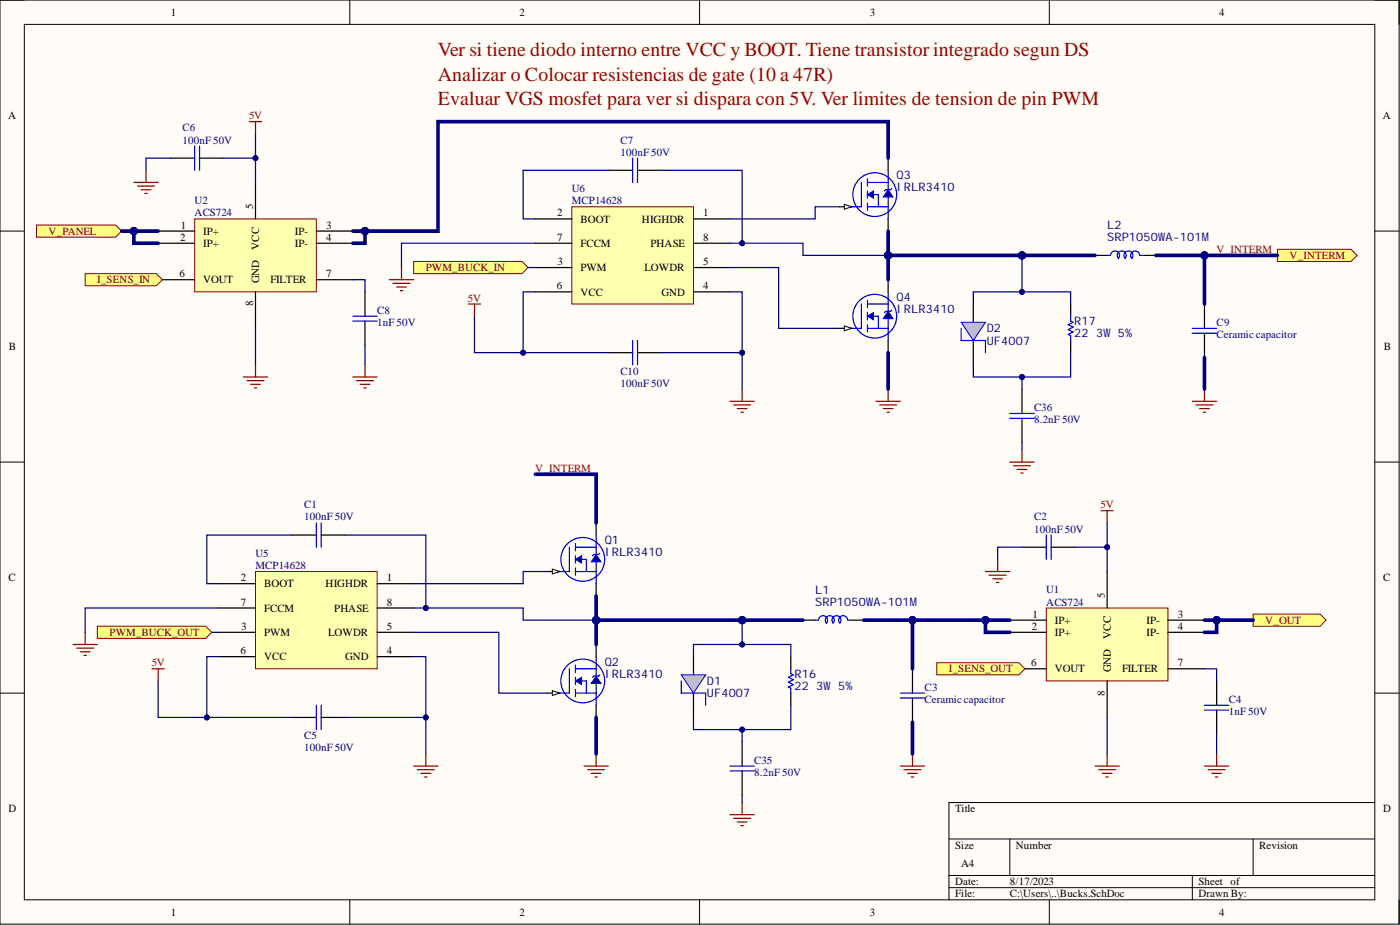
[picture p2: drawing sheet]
<svg xmlns="http://www.w3.org/2000/svg" width="292mm" height="193mm" viewBox="0 0 292 193" stroke-linecap="round" stroke-linejoin="round" font-family="sans-serif">
<path d="M0 0h291.9v192.8h-291.9z" fill-rule="evenodd" fill="#fffcf8"/>
<path d="M0 0h291.9v192.8h-291.9z" fill="none" stroke="#000" stroke-width=".21"/>
<path d="M5.1 5.1h281.7v182.6h-281.7z" fill-rule="evenodd" fill="#fffcf8"/>
<g fill="none" stroke="#000" stroke-width=".21">
<path d="M0 0h5.1M5.1 5.1h281.7v182.6h-281.7zM73 0v5.1M146 0v5.1M218.9 0v5.1M286.8 0h5.1v5.1M0 48.2h5.1M286.8 48.2h5.1M0 96.4h5.1M286.8 96.4h5.1M0 144.6h5.1M286.8 144.6h5.1"/>
<path d="M198 175h88.8M210.7 175v7.6M261.5 175v7.6M286.8 167.4h-88.8v20.3M73 187.7v5.1M146 187.7v5.1M198 182.6h88.8M198 185.2h88.8M218.9 187.7v5.1M248.8 182.6v5.1M291.9 187.7v5.1"/>
</g>
<path d="M53.3 119.2h25.4v20.3h-25.4z" fill-rule="evenodd" fill="#ffffb0"/>
<path d="M53.3 119.2h25.4v20.3h-25.4z" fill="none" stroke="#800000" stroke-width=".21"/>
<g fill="none" stroke="#000" stroke-width=".25">
<path d="M45.7 121.8h7.6M45.7 131.9h7.6M45.7 137h7.6M45.7 126.8h7.6M78.7 121.8h7.6M78.7 131.9h7.6M78.7 137h7.6M78.7 126.8h7.6M144.7 137v3.8M167.5 129.4h2.6M177.7 129.4h2.5M190.4 139.5v5.1"/>
<path d="M190.4 145.6v5.1"/>
</g>
<path d="M170.1 129.4h.6M170.8 129.3a.94 .94 0 0 1 1.3-.8 .94 .94 0 0 1 .3 1.5 .93 .93 0 0 1 .1-1.3 .93 .93 0 0 1 1.3 0 .93 .93 0 0 1 0 1.3 .93 .93 0 0 1 .1-1.3 .93 .93 0 0 1 1.3 0 .93 .93 0 0 1 0 1.3M176.9 129.4a.94 .94 0 0 0-1.3-.9 .94 .94 0 0 0-.4 1.5M176.9 129.4h.7M187.8 144.6h5.1M187.8 145.6h5.1" fill="none" stroke="#00f" stroke-width=".25"/>
<path d="M142.2 140.8h5l-2.5 3.8z" fill="#c0c0c0"/>
<path d="M142.2 140.8h5l-2.5 3.8z" fill="none" stroke="#00f" stroke-width=".21"/>
<path d="M144.7 144.6v5.1" fill="none" stroke="#000" stroke-width=".25"/>
<path d="M142.2 142.1v2.5h5v2.5" fill="none" stroke="#00f" stroke-width=".25"/>
<g fill="none" stroke="#800000" stroke-width=".25">
<path d="M86.3 159.8h5.1M88.8 157.3v2.5M121.8 159.8h5.1M124.4 157.3v2.5M187.8 159.8h5.1M190.4 157.3v2.5M87.1 160.6h3.5M87.8 161.3h2.1M88.6 162.1h.5M122.6 160.6h3.6M123.4 161.3h2M124.1 162.1h.5"/>
<path d="M152.3 170h5.1M153.1 170.7h3.5M153.8 171.5h2.1M154.6 172.2h.5M154.8 167.4v2.6M188.6 160.6h3.6M189.4 161.3h2M190.1 162.1h.5"/>
</g>
<path d="M218.3 126.8h25.4v15.3h-25.4z" fill-rule="evenodd" fill="#ffffb0"/>
<path d="M218.3 126.8h25.4v15.3h-25.4z" fill="none" stroke="#800000" stroke-width=".21"/>
<g fill="none" stroke="#000" stroke-width=".25">
<path d="M60.9 111.6h5.1M67 111.6h5.1M213.2 114.2h5.1M219.3 114.2h5.1M231 119.2v7.6M210.7 129.4h7.6M210.7 131.9h7.6M210.7 139.5h7.6M243.7 129.4h7.6M243.7 131.9h7.6M243.7 139.5h7.6M60.9 149.7h5.1"/>
<path d="M67 149.7h5.1M231 142.1v7.6M253.8 142.1v5M253.8 148.1v5.1"/>
</g>
<g fill="none" stroke="#800000" stroke-width=".25">
<path d="M205.6 119.2h5.1M206.4 120h3.5M208.2 116.7v2.5M229.7 106.5h2.6M231 106.5v2.6M31.7 139.5h2.6M33 139.5v2.6M207.1 120.8h2.1M207.9 121.5h.5M228.5 159.8h5M231 157.3v2.5M251.3 159.8h5.1"/>
<path d="M253.8 157.3v2.5M229.2 160.6h3.6M230 161.3h2M230.7 162.1h.5M252.1 160.6h3.5M252.8 161.3h2.1M253.6 162.1h.5"/>
</g>
<path d="M66 109.1v5.1M67 109.1v5.1M218.3 111.6v5.1M219.3 111.6v5.1M66 147.1v5.1M67 147.1v5.1M251.3 147.1h5.1M251.3 148.1h5.1" fill="none" stroke="#00f" stroke-width=".25"/>
<path d="M119.3 43.1h25.4v20.3h-25.4z" fill-rule="evenodd" fill="#ffffb0"/>
<path d="M119.3 43.1h25.4v20.3h-25.4z" fill="none" stroke="#800000" stroke-width=".21"/>
<path d="M111.7 45.7h7.6M111.7 55.8h7.6M111.7 50.7h7.6M144.7 45.7h7.6M144.7 55.8h7.6M144.7 50.7h7.6M228.5 53.3h2.5M238.6 53.3h2.5M111.7 60.9h7.6M144.7 60.9h7.6M251.3 63.4v5.1M251.3 69.5v5.1" fill="none" stroke="#000" stroke-width=".25"/>
<path d="M231 53.3h.6M231.7 53.2a.94 .94 0 0 1 1.3-.8 .94 .94 0 0 1 .4 1.5 .93 .93 0 0 1 0-1.3 .93 .93 0 0 1 1.3 0 .93 .93 0 0 1 .1 1.3M237.8 53.3a.93 .93 0 0 0-1.3-.9 .93 .93 0 0 0-.3 1.5 .94 .94 0 0 0-.1-1.3 .94 .94 0 0 0-1.3 0 .94 .94 0 0 0 0 1.3M237.8 53.3h.7M248.8 68.5h5M248.8 69.5h5" fill="none" stroke="#00f" stroke-width=".25"/>
<g fill="none" stroke="#800000" stroke-width=".25">
<path d="M152.3 83.7h5.1M153.1 84.5h3.5M153.8 85.2h2.1M154.6 86h.5M154.8 81.2v2.5M182.8 83.7h5M183.5 84.5h3.6M184.3 85.2h2M185.1 86h.5M185.3 81.2v2.5M248.8 83.7h5M249.5 84.5h3.6"/>
<path d="M250.3 85.2h2M251 86h.6M251.3 81.2v2.5"/>
</g>
<path d="M40.6 45.7h25.4v15.2h-25.4z" fill-rule="evenodd" fill="#ffffb0"/>
<path d="M40.6 45.7h25.4v15.2h-25.4z" fill="none" stroke="#800000" stroke-width=".21"/>
<g fill="none" stroke="#000" stroke-width=".25">
<path d="M35.5 33h5.1M41.6 33h5.1M53.3 38.1v7.6M126.9 35.5h5.1M133 35.5h5.1M33 48.2h7.6M33 50.7h7.6M33 58.4h7.6M66 48.2h7.6M66 50.7h7.6M66 58.4h7.6M175.2 43.1h2.5"/>
<path d="M185.3 45.7v2.5M53.3 60.9v7.6M76.2 60.9v5.1M76.2 67v5.1M126.9 73.6h5.1M133 73.6h5.1"/>
</g>
<g fill="none" stroke="#800000" stroke-width=".25">
<path d="M27.9 38.1h5.1M28.7 38.8h3.5M29.4 39.6h2.1M30.5 35.5v2.6M52 25.4h2.6M53.3 25.4v2.5M30.2 40.3h.5M50.8 78.6h5M51.5 79.4h3.6M53.3 76.1v2.5M73.6 78.6h5.1M74.4 79.4h3.5"/>
<path d="M76.2 76.1v2.5M97.7 63.4h2.6M99 63.4v2.6M52.3 80.2h2M53.1 80.9h.5M75.1 80.2h2.1M75.9 80.9h.5"/>
</g>
<g fill="none" stroke="#00f" stroke-width=".25">
<path d="M40.6 30.5v5M41.6 30.5v5M132 33v5.1M133 33v5.1M179.7 38.1v5h-2.3M181 37.3v1.5M181 39.8v1.6M181 42.4v1.5M181 40.6h2.3M73.6 66h5.1M73.6 67h5.1M132 71v5.1"/>
<path d="M133 71v5.1"/>
<circle cx="182.5" cy="40.6" r="4.6"/>
</g>
<path d="M176.2 42.6l1.5 .5-1.5 .5z" fill="#f8fcff"/>
<path d="M176.2 42.6l1.5 .5-1.5 .5z" fill="none" stroke="#000" stroke-width=".21"/>
<path d="M181 38.1h4.3M185.3 35.5v10.2M181 43.1h4.3M183.3 40.6v2.5" fill="none" stroke="#00f" stroke-width=".25"/>
<path d="M181 40.6l1.3-.8v1.6z" fill="#11037f"/>
<path d="M181 40.6l1.3-.8v1.6z" fill="none" stroke="#00f" stroke-width=".21"/>
<path d="M185.3 39.6l1 1.5h-2z" fill="#11037f"/>
<path d="M185.3 39.6l1 1.5h-2z" fill="none" stroke="#00f" stroke-width=".21"/>
<g fill="none" stroke="#00f" stroke-width=".25">
<path d="M186.1 39.3l-.3 .3h-1l-.3 .2M179.7 63.4v5.1h-2.3M181 62.7v1.5M181 65.2v1.5M181 67.7v1.6M181 66h2.3"/>
<circle cx="182.5" cy="66" r="4.6"/>
</g>
<path d="M185.3 33v2.5M175.2 68.5h2.5M185.3 71v2.6" fill="none" stroke="#000" stroke-width=".25"/>
<path d="M176.2 68l1.5 .5-1.5 .5z" fill="#f8fcff"/>
<path d="M176.2 68l1.5 .5-1.5 .5z" fill="none" stroke="#000" stroke-width=".21"/>
<path d="M181 63.4h4.3M181 68.5h4.3M183.3 66v2.5M185.3 60.9v10.1" fill="none" stroke="#00f" stroke-width=".25"/>
<path d="M181 66l1.3-.8v1.5z" fill="#11037f"/>
<path d="M181 66l1.3-.8v1.5z" fill="none" stroke="#00f" stroke-width=".21"/>
<path d="M185.3 64.9l1 1.6h-2z" fill="#11037f"/>
<path d="M185.3 64.9l1 1.6h-2z" fill="none" stroke="#00f" stroke-width=".21"/>
<g fill="none" stroke="#00f" stroke-width=".25">
<path d="M186.1 64.7l-.3 .2h-1l-.3 .3M118.8 139.5v5.1h-2.3M120.1 138.8v1.5M120.1 141.3v1.5M120.1 143.8v1.6M120.1 142.1h2.3"/>
<circle cx="121.6" cy="142.1" r="4.6"/>
</g>
<path d="M185.3 58.4v2.5M114.2 144.6h2.6M124.4 147.1v2.6" fill="none" stroke="#000" stroke-width=".25"/>
<path d="M115.2 144.1l1.6 .5-1.6 .5z" fill="#f8fcff"/>
<path d="M115.2 144.1l1.6 .5-1.6 .5z" fill="none" stroke="#000" stroke-width=".21"/>
<path d="M120.1 139.5h4.3M124.4 137v10.1M120.1 144.6h4.3M122.4 142.1v2.5" fill="none" stroke="#00f" stroke-width=".25"/>
<path d="M120.1 142.1l1.2-.8v1.5z" fill="#11037f"/>
<path d="M120.1 142.1l1.2-.8v1.5z" fill="none" stroke="#00f" stroke-width=".21"/>
<path d="M124.4 141l1 1.6h-2z" fill="#11037f"/>
<path d="M124.4 141l1 1.6h-2z" fill="none" stroke="#00f" stroke-width=".21"/>
<g fill="none" stroke="#00f" stroke-width=".25">
<path d="M118.8 114.2v5h-2.3M120.1 113.4v1.5M120.1 115.9v1.6M120.1 118.5v1.5M120.1 116.7h2.3M125.1 140.8l-.2 .2h-1l-.3 .3"/>
<circle cx="121.6" cy="116.7" r="4.6"/>
</g>
<path d="M114.2 119.2h2.6M124.4 121.8v2.5M124.4 134.4v2.6" fill="none" stroke="#000" stroke-width=".25"/>
<path d="M115.2 118.7l1.6 .5-1.6 .5z" fill="#f8fcff"/>
<path d="M115.2 118.7l1.6 .5-1.6 .5z" fill="none" stroke="#000" stroke-width=".21"/>
<path d="M120.1 114.2h4.3M120.1 119.2h4.3M122.4 116.7v2.5M124.4 111.6v10.2" fill="none" stroke="#00f" stroke-width=".25"/>
<path d="M120.1 116.7l1.2-.8v1.6z" fill="#11037f"/>
<path d="M120.1 116.7l1.2-.8v1.6z" fill="none" stroke="#00f" stroke-width=".21"/>
<path d="M124.4 115.7l1 1.5h-2z" fill="#11037f"/>
<path d="M124.4 115.7l1 1.5h-2z" fill="none" stroke="#00f" stroke-width=".21"/>
<path d="M125.1 115.4l-.2 .3h-1l-.3 .2" fill="none" stroke="#00f" stroke-width=".25"/>
<path d="M124.4 109.1v2.5" fill="none" stroke="#000" stroke-width=".25"/>
<path d="M81.2 58.4h5.1M82 59.1h3.5M82.8 59.9h2M83.8 55.8v2.6M83.5 60.6h.5M15.2 134.4h5.1M16 135.2h3.5M16.8 136h2M17.5 136.7h.5M17.8 131.9v2.5" fill="none" stroke="#800000" stroke-width=".25"/>
<path d="M7.6 46.9h16.5l1.3 1.3-1.3 1.3h-16.5z" fill-rule="evenodd" fill="#ffff80"/>
<path d="M7.6 46.9h16.5l1.3 1.3-1.3 1.3h-16.5z" fill="none" stroke="#800000" stroke-width=".21"/>
<path d="M266.5 52h15.4l1.3 1.3-1.3 1.2h-15.4z" fill-rule="evenodd" fill="#ffff80"/>
<path d="M266.5 52h15.4l1.3 1.3-1.3 1.2h-15.4z" fill="none" stroke="#800000" stroke-width=".21"/>
<path d="M20.3 130.6h22.6l1.3 1.3-1.3 1.3h-22.6z" fill-rule="evenodd" fill="#ffff80"/>
<path d="M20.3 130.6h22.6l1.3 1.3-1.3 1.3h-22.6z" fill="none" stroke="#800000" stroke-width=".21"/>
<path d="M86.3 54.5h22.6l1.3 1.3-1.3 1.3h-22.6z" fill-rule="evenodd" fill="#ffff80"/>
<path d="M86.3 54.5h22.6l1.3 1.3-1.3 1.3h-22.6z" fill="none" stroke="#800000" stroke-width=".21"/>
<path d="M261.5 128.1h13.9l1.3 1.3-1.3 1.2h-13.9z" fill-rule="evenodd" fill="#ffff80"/>
<path d="M261.5 128.1h13.9l1.3 1.3-1.3 1.2h-13.9z" fill="none" stroke="#800000" stroke-width=".21"/>
<path d="M17.8 57.1h14.8l1.3 1.3-1.3 1.2h-14.8z" fill-rule="evenodd" fill="#ffff80"/>
<path d="M17.8 57.1h14.8l1.3 1.3-1.3 1.2h-14.8z" fill="none" stroke="#800000" stroke-width=".21"/>
<path d="M195.5 138.3h17.1l1.3 1.2-1.3 1.3h-17.1z" fill-rule="evenodd" fill="#ffff80"/>
<path d="M195.5 138.3h17.1l1.3 1.2-1.3 1.3h-17.1z" fill="none" stroke="#800000" stroke-width=".21"/>
<path d="M203.1 63.4v3.8M165 137v2.5M154.8 154.7v5.1M165 144.6v2.5M154.8 160.8v5.1" fill="none" stroke="#000" stroke-width=".25"/>
<path d="M165 139.5v1l.5 .3-1 .5 1 .5-1 .5 1 .5-1 .5 .5 .3v1M152.3 159.8h5.1M152.3 160.8h5.1" fill="none" stroke="#00f" stroke-width=".25"/>
<path d="M200.5 67.2h5.1l-2.5 3.8z" fill="#c0c0c0"/>
<path d="M200.5 67.2h5.1l-2.5 3.8z" fill="none" stroke="#00f" stroke-width=".21"/>
<path d="M203.1 71v5.1M223.4 63.4v2.6M223.4 71v2.6M213.2 81.2v5.1M213.2 87.3v5" fill="none" stroke="#000" stroke-width=".25"/>
<path d="M200.5 68.5v2.5h5.1v2.6M223.4 66v1l.5 .2-1 .5 1 .5-1 .6 1 .5-1 .5 .5 .2v1M210.7 86.3h5.1M210.7 87.3h5.1" fill="none" stroke="#00f" stroke-width=".25"/>
<path d="M210.7 96.4h5.1M211.5 97.2h3.5M212.2 97.9h2M213 98.7h.5M213.2 93.9v2.5" fill="none" stroke="#800000" stroke-width=".25"/>
<path d="M210.7 129.4h-5.1v2.5h5.1M124.4 149.7v7.6M190.4 150.7v6.6" fill="none" stroke="#000080" stroke-width=".76"/>
<circle cx="205.6" cy="129.4" r=".76" fill="#000080"/>
<circle cx="205.6" cy="129.4" r=".76" fill="none" stroke="#000080" stroke-width=".21"/>
<path d="M251.3 139.5h2.5v2.6M72.1 149.7h16.7M231 149.7v7.6M253.8 153.2v4.1" fill="none" stroke="#000080" stroke-width=".25"/>
<circle cx="88.8" cy="149.7" r=".51" fill="#000080"/>
<circle cx="88.8" cy="149.7" r=".51" fill="none" stroke="#000080" stroke-width=".21"/>
<path d="M45.7 137h-2.5v12.7h17.7" fill="none" stroke="#000080" stroke-width=".25"/>
<circle cx="43.2" cy="149.7" r=".51" fill="#000080"/>
<circle cx="43.2" cy="149.7" r=".51" fill="none" stroke="#000080" stroke-width=".21"/>
<path d="M60.9 111.6h-17.7v10.2h2.5M72.1 111.6h16.7v15.2" fill="none" stroke="#000080" stroke-width=".25"/>
<circle cx="88.8" cy="126.8" r=".51" fill="#000080"/>
<circle cx="88.8" cy="126.8" r=".51" fill="none" stroke="#000080" stroke-width=".21"/>
<path d="M33 142.1v7.6h10.2" fill="none" stroke="#000080" stroke-width=".25"/>
<circle cx="43.2" cy="149.7" r=".51" fill="#000080"/>
<circle cx="43.2" cy="149.7" r=".51" fill="none" stroke="#000080" stroke-width=".21"/>
<path d="M111.7 98.9h12.7v10.2" fill="none" stroke="#000080" stroke-width=".76"/>
<path d="M213.2 114.2h-5v2.5M224.4 114.2h6.6" fill="none" stroke="#000080" stroke-width=".25"/>
<circle cx="231" cy="114.2" r=".51" fill="#000080"/>
<circle cx="231" cy="114.2" r=".51" fill="none" stroke="#000080" stroke-width=".21"/>
<path d="M251.3 129.4h2.5v2.5h-2.5" fill="none" stroke="#000080" stroke-width=".76"/>
<circle cx="253.8" cy="129.4" r=".76" fill="#000080"/>
<circle cx="253.8" cy="129.4" r=".76" fill="none" stroke="#000080" stroke-width=".21"/>
<path d="M253.8 129.4h7.7" fill="none" stroke="#000080" stroke-width=".76"/>
<circle cx="253.8" cy="129.4" r=".76" fill="#000080"/>
<circle cx="253.8" cy="129.4" r=".76" fill="none" stroke="#000080" stroke-width=".21"/>
<path d="M152.3 55.8h10.2v12.7h12.7" fill="none" stroke="#000080" stroke-width=".25"/>
<path d="M33 48.2h-5.1v2.5h5.1M185.3 73.6v7.6M251.3 74.6v6.6" fill="none" stroke="#000080" stroke-width=".76"/>
<circle cx="27.9" cy="48.2" r=".76" fill="#000080"/>
<circle cx="27.9" cy="48.2" r=".76" fill="none" stroke="#000080" stroke-width=".21"/>
<path d="M73.6 58.4h2.6v2.5M53.3 68.5v7.6M76.2 72.1v4M138.1 73.6h16.7" fill="none" stroke="#000080" stroke-width=".25"/>
<circle cx="154.8" cy="73.6" r=".51" fill="#000080"/>
<circle cx="154.8" cy="73.6" r=".51" fill="none" stroke="#000080" stroke-width=".21"/>
<path d="M111.7 60.9h-2.5v12.7h17.7" fill="none" stroke="#000080" stroke-width=".25"/>
<circle cx="109.2" cy="73.6" r=".51" fill="#000080"/>
<circle cx="109.2" cy="73.6" r=".51" fill="none" stroke="#000080" stroke-width=".21"/>
<path d="M126.9 35.5h-17.7v10.2h2.5M138.1 35.5h16.7v15.2" fill="none" stroke="#000080" stroke-width=".25"/>
<circle cx="154.8" cy="50.7" r=".51" fill="#000080"/>
<circle cx="154.8" cy="50.7" r=".51" fill="none" stroke="#000080" stroke-width=".21"/>
<path d="M99 66v7.6h10.2" fill="none" stroke="#000080" stroke-width=".25"/>
<circle cx="109.2" cy="73.6" r=".51" fill="#000080"/>
<circle cx="109.2" cy="73.6" r=".51" fill="none" stroke="#000080" stroke-width=".21"/>
<path d="M35.5 33h-5v2.5M46.7 33h6.6" fill="none" stroke="#000080" stroke-width=".25"/>
<circle cx="53.3" cy="33" r=".51" fill="#000080"/>
<circle cx="53.3" cy="33" r=".51" fill="none" stroke="#000080" stroke-width=".21"/>
<path d="M73.6 48.2h2.6v2.5h-2.6" fill="none" stroke="#000080" stroke-width=".76"/>
<circle cx="76.2" cy="48.2" r=".76" fill="#000080"/>
<circle cx="76.2" cy="48.2" r=".76" fill="none" stroke="#000080" stroke-width=".21"/>
<path d="M185.3 33v-7.6h-93.9v22.8h-15.2" fill="none" stroke="#000080" stroke-width=".76"/>
<circle cx="76.2" cy="48.2" r=".76" fill="#000080"/>
<circle cx="76.2" cy="48.2" r=".76" fill="none" stroke="#000080" stroke-width=".21"/>
<path d="M111.7 50.7h-27.9v5.1M175.2 43.1h-5.1v2.6h-17.8M45.7 126.8h-27.9v5.1M86.3 131.9h17.8v12.7h10.1" fill="none" stroke="#000080" stroke-width=".25"/>
<path d="M25.4 48.2h2.5" fill="none" stroke="#000080" stroke-width=".76"/>
<circle cx="27.9" cy="48.2" r=".76" fill="#000080"/>
<circle cx="27.9" cy="48.2" r=".76" fill="none" stroke="#000080" stroke-width=".21"/>
<path d="M110.2 55.8h1.5M44.2 131.9h1.5" fill="none" stroke="#000080" stroke-width=".25"/>
<path d="M190.4 129.4v10.1" fill="none" stroke="#000080" stroke-width=".76"/>
<circle cx="190.4" cy="129.4" r=".76" fill="#000080"/>
<circle cx="190.4" cy="129.4" r=".76" fill="none" stroke="#000080" stroke-width=".21"/>
<path d="M114.2 119.2h-5v2.6h-22.9M154.8 129.4v5" fill="none" stroke="#000080" stroke-width=".25"/>
<circle cx="154.8" cy="134.4" r=".51" fill="#000080"/>
<circle cx="154.8" cy="134.4" r=".51" fill="none" stroke="#000080" stroke-width=".21"/>
<circle cx="154.8" cy="129.4" r=".76" fill="#000080"/>
<circle cx="154.8" cy="129.4" r=".76" fill="none" stroke="#000080" stroke-width=".21"/>
<path d="M154.8 152.2v2.5M154.8 165.9v1.5" fill="none" stroke="#000080" stroke-width=".25"/>
<circle cx="154.8" cy="152.2" r=".51" fill="#000080"/>
<circle cx="154.8" cy="152.2" r=".51" fill="none" stroke="#000080" stroke-width=".21"/>
<path d="M251.3 53.3v10.1" fill="none" stroke="#000080" stroke-width=".76"/>
<circle cx="251.3" cy="53.3" r=".76" fill="#000080"/>
<circle cx="251.3" cy="53.3" r=".76" fill="none" stroke="#000080" stroke-width=".21"/>
<path d="M213.2 78.6v2.6M213.2 92.3v1.6" fill="none" stroke="#000080" stroke-width=".25"/>
<circle cx="213.2" cy="78.6" r=".51" fill="#000080"/>
<circle cx="213.2" cy="78.6" r=".51" fill="none" stroke="#000080" stroke-width=".21"/>
<path d="M213.2 53.3v7.6" fill="none" stroke="#000080" stroke-width=".25"/>
<circle cx="213.2" cy="60.9" r=".51" fill="#000080"/>
<circle cx="213.2" cy="60.9" r=".51" fill="none" stroke="#000080" stroke-width=".21"/>
<circle cx="213.2" cy="53.3" r=".76" fill="#000080"/>
<circle cx="213.2" cy="53.3" r=".76" fill="none" stroke="#000080" stroke-width=".21"/>
<path d="M152.3 60.9h2.5v20.3" fill="none" stroke="#000080" stroke-width=".25"/>
<circle cx="154.8" cy="73.6" r=".51" fill="#000080"/>
<circle cx="154.8" cy="73.6" r=".51" fill="none" stroke="#000080" stroke-width=".21"/>
<path d="M152.3 50.7h15.2v2.6h17.8" fill="none" stroke="#000080" stroke-width=".25"/>
<circle cx="154.8" cy="50.7" r=".51" fill="#000080"/>
<circle cx="154.8" cy="50.7" r=".51" fill="none" stroke="#000080" stroke-width=".21"/>
<circle cx="185.3" cy="53.3" r=".76" fill="#000080"/>
<circle cx="185.3" cy="53.3" r=".76" fill="none" stroke="#000080" stroke-width=".21"/>
<path d="M185.3 53.3h43.2" fill="none" stroke="#000080" stroke-width=".76"/>
<circle cx="213.2" cy="53.3" r=".76" fill="#000080"/>
<circle cx="213.2" cy="53.3" r=".76" fill="none" stroke="#000080" stroke-width=".21"/>
<circle cx="185.3" cy="53.3" r=".76" fill="#000080"/>
<circle cx="185.3" cy="53.3" r=".76" fill="none" stroke="#000080" stroke-width=".21"/>
<path d="M241.1 53.3h25.4" fill="none" stroke="#000080" stroke-width=".76"/>
<circle cx="251.3" cy="53.3" r=".76" fill="#000080"/>
<circle cx="251.3" cy="53.3" r=".76" fill="none" stroke="#000080" stroke-width=".21"/>
<path d="M53.3 27.9v10.2" fill="none" stroke="#000080" stroke-width=".25"/>
<circle cx="53.3" cy="33" r=".51" fill="#000080"/>
<circle cx="53.3" cy="33" r=".51" fill="none" stroke="#000080" stroke-width=".21"/>
<path d="M185.3 48.2v10.2" fill="none" stroke="#000080" stroke-width=".76"/>
<circle cx="185.3" cy="53.3" r=".76" fill="#000080"/>
<circle cx="185.3" cy="53.3" r=".76" fill="none" stroke="#000080" stroke-width=".21"/>
<path d="M223.4 73.6v5h-20.3v-2.5" fill="none" stroke="#000080" stroke-width=".25"/>
<circle cx="213.2" cy="78.6" r=".51" fill="#000080"/>
<circle cx="213.2" cy="78.6" r=".51" fill="none" stroke="#000080" stroke-width=".21"/>
<path d="M203.1 63.4v-2.5h20.3v2.5" fill="none" stroke="#000080" stroke-width=".25"/>
<circle cx="213.2" cy="60.9" r=".51" fill="#000080"/>
<circle cx="213.2" cy="60.9" r=".51" fill="none" stroke="#000080" stroke-width=".21"/>
<path d="M86.3 137h2.5v20.3" fill="none" stroke="#000080" stroke-width=".25"/>
<circle cx="88.8" cy="149.7" r=".51" fill="#000080"/>
<circle cx="88.8" cy="149.7" r=".51" fill="none" stroke="#000080" stroke-width=".21"/>
<path d="M86.3 126.8h22.9v2.6h15.2" fill="none" stroke="#000080" stroke-width=".25"/>
<circle cx="88.8" cy="126.8" r=".51" fill="#000080"/>
<circle cx="88.8" cy="126.8" r=".51" fill="none" stroke="#000080" stroke-width=".21"/>
<circle cx="124.4" cy="129.4" r=".76" fill="#000080"/>
<circle cx="124.4" cy="129.4" r=".76" fill="none" stroke="#000080" stroke-width=".21"/>
<path d="M124.4 129.4h43.1" fill="none" stroke="#000080" stroke-width=".76"/>
<circle cx="154.8" cy="129.4" r=".76" fill="#000080"/>
<circle cx="154.8" cy="129.4" r=".76" fill="none" stroke="#000080" stroke-width=".21"/>
<circle cx="124.4" cy="129.4" r=".76" fill="#000080"/>
<circle cx="124.4" cy="129.4" r=".76" fill="none" stroke="#000080" stroke-width=".21"/>
<path d="M180.2 129.4h25.4" fill="none" stroke="#000080" stroke-width=".76"/>
<circle cx="190.4" cy="129.4" r=".76" fill="#000080"/>
<circle cx="190.4" cy="129.4" r=".76" fill="none" stroke="#000080" stroke-width=".21"/>
<circle cx="205.6" cy="129.4" r=".76" fill="#000080"/>
<circle cx="205.6" cy="129.4" r=".76" fill="none" stroke="#000080" stroke-width=".21"/>
<path d="M124.4 124.3v10.1" fill="none" stroke="#000080" stroke-width=".76"/>
<circle cx="124.4" cy="129.4" r=".76" fill="#000080"/>
<circle cx="124.4" cy="129.4" r=".76" fill="none" stroke="#000080" stroke-width=".21"/>
<path d="M165 147.1v5.1h-20.3v-2.5" fill="none" stroke="#000080" stroke-width=".25"/>
<circle cx="154.8" cy="152.2" r=".51" fill="#000080"/>
<circle cx="154.8" cy="152.2" r=".51" fill="none" stroke="#000080" stroke-width=".21"/>
<path d="M144.7 137v-2.6h20.3v2.6" fill="none" stroke="#000080" stroke-width=".25"/>
<circle cx="154.8" cy="134.4" r=".51" fill="#000080"/>
<circle cx="154.8" cy="134.4" r=".51" fill="none" stroke="#000080" stroke-width=".21"/>
<path d="M231 109.1v10.1" fill="none" stroke="#000080" stroke-width=".25"/>
<circle cx="231" cy="114.2" r=".51" fill="#000080"/>
<circle cx="231" cy="114.2" r=".51" fill="none" stroke="#000080" stroke-width=".21"/>
<g font-size="4.1" fill="#980000">
<text x="91.4" y="11.8">Ver si tiene diodo interno entre VCC y BOOT. Tiene transistor integrado segun DS</text>
<text x="91.4" y="16.8">Analizar o Colocar resistencias de gate (10 a 47R)</text>
<text x="91.4" y="21.9">Evaluar VGS mosfet para ver si dispara con 5V. Ver limites de tension de pin PWM</text>
</g>
<g font-size="2.5" fill="#000080">
<text x="187.1" y="37.4">Q3</text>
<text x="187.1" y="39.9">IRLR3410</text>
<text x="231" y="47.8">L2</text>
<text x="231" y="50.3">SRP1050W</text>
<text x="243.2" y="50.3">A-101M</text>
<text x="187.1" y="62.8">Q4</text>
<text x="187.1" y="65.3">IRLR3410</text>
<text x="205.9" y="69.3">D2</text>
<text x="205.9" y="71.9">UF4007</text>
<text x="224.1" y="67.8">R17</text>
<text x="224.1" y="70.4">22</text>
<text x="228.7" y="70.4">3W5%</text>
<text x="126.2" y="113.5">Q1</text>
<text x="126.2" y="116">IRLR3410</text>
<text x="170.1" y="123.9">L1</text>
<text x="170.1" y="126.4">SRP1050W</text>
<text x="182.2" y="126.4">A-101M</text>
<text x="126.2" y="138.8">Q2</text>
<text x="126.2" y="141.4">IRLR3410</text>
<text x="147.5" y="142.9">D1</text>
<text x="165.8" y="141.4">R16</text>
<text x="165.8" y="143.9">22</text>
<text x="170.3" y="143.9">3W5%</text>
<text x="147.5" y="145.4">UF4007</text>
</g>
<g font-size="2.3">
<text x="35.6" y="3.3">1</text>
<text x="108.4" y="3.3">2</text>
<text x="181.5" y="3.3">3</text>
<text x="254.3" y="3.3">4</text>
<text x="1.7" y="24.9">A</text>
<text x="288.5" y="24.9">A</text>
<text x="37.7" y="47.7">1</text>
<text x="52.8" y="43.6" transform="rotate(-90 52.8 43.6)">5</text>
<text x="68" y="47.7">3</text>
<text x="116.3" y="45.2">2</text>
<text x="121.1" y="46.4">BOOT</text>
<text x="133.9" y="46.4">HIGHDR</text>
<text x="146.7" y="45.2">1</text>
<text x="37.6" y="50.2">2</text>
<text x="42.4" y="49">IP+</text>
<text x="42.4" y="51.5">IP+</text>
<text x="54.1" y="52.1" transform="rotate(-90 54.1 52.1)">VCC</text>
<text x="61.5" y="49">IP-</text>
<text x="61.5" y="51.5">IP-</text>
<text x="68" y="50.2">4</text>
<text x="116.3" y="50.2">7</text>
<text x="121.1" y="51.5">FCCM</text>
<text x="135.7" y="51.5">PHASE</text>
<text x="146.7" y="50.2">8</text>
<text x="37.5" y="57.8">6</text>
<text x="42.4" y="59.1">VOUT</text>
<text x="54.1" y="59.1" transform="rotate(-90 54.1 59.1)">GND</text>
<text x="56.4" y="59.1">FILTER</text>
<text x="68" y="57.8">7</text>
<text x="116.3" y="55.3">3</text>
<text x="121.1" y="56.6">PWM</text>
<text x="134.5" y="56.6">LOWDR</text>
<text x="146.7" y="55.3">5</text>
<text x="52.8" y="63.9" transform="rotate(-90 52.8 63.9)">8</text>
<text x="116.2" y="60.4">6</text>
<text x="121.1" y="61.7">VCC</text>
<text x="138" y="61.7">GND</text>
<text x="146.7" y="60.4">4</text>
<text x="1.9" y="73.1">B</text>
<text x="288.7" y="73.1">B</text>
<text x="1.8" y="121.3">C</text>
<text x="50.3" y="121.3">2</text>
<text x="55.1" y="122.5">BOOT</text>
<text x="67.9" y="122.5">HIGHDR</text>
<text x="80.7" y="121.3">1</text>
<text x="230.5" y="124.8" transform="rotate(-90 230.5 124.8)">5</text>
<text x="288.6" y="121.3">C</text>
<text x="50.3" y="126.3">7</text>
<text x="50.3" y="131.4">3</text>
<text x="55.1" y="127.6">FCCM</text>
<text x="69.7" y="127.6">PHASE</text>
<text x="80.7" y="131.4">5</text>
<text x="80.7" y="126.3">8</text>
<text x="215.3" y="131.4">2</text>
<text x="215.4" y="128.9">1</text>
<text x="220.1" y="130.1">IP+</text>
<text x="239.2" y="130.1">IP-</text>
<text x="245.7" y="128.9">3</text>
<text x="245.7" y="131.4">4</text>
<text x="50.2" y="136.5">6</text>
<text x="55.1" y="132.7">PWM</text>
<text x="55.1" y="137.7">VCC</text>
<text x="68.5" y="132.7">LOWDR</text>
<text x="72" y="137.7">GND</text>
<text x="80.7" y="136.5">4</text>
<text x="220.1" y="132.7">IP+</text>
<text x="231.8" y="133.3" transform="rotate(-90 231.8 133.3)">VCC</text>
<text x="239.2" y="132.7">IP-</text>
<text x="215.2" y="139">6</text>
<text x="220.1" y="140.3">VOUT</text>
<text x="231.8" y="140.3" transform="rotate(-90 231.8 140.3)">GND</text>
<text x="234.1" y="140.3">FILTER</text>
<text x="245.7" y="139">7</text>
<text x="230.5" y="145.1" transform="rotate(-90 230.5 145.1)">8</text>
<text x="1.8" y="169.5">D</text>
<text x="199.3" y="169.5">Title</text>
<text x="288.6" y="169.5">D</text>
<text x="199.3" y="177.1">Size</text>
<text x="212" y="177.1">Number</text>
<text x="262.7" y="177.1">Revision</text>
<text x="199.3" y="184.7">Date:</text>
<text x="200.5" y="180.9">A4</text>
<text x="210.7" y="184.7">8/17/2023</text>
<text x="250" y="184.7">Sheet of</text>
<text x="35.6" y="191">1</text>
<text x="108.4" y="191">2</text>
<text x="181.5" y="191">3</text>
<text x="199.3" y="187.2">File:</text>
<text x="210.7" y="187.2">C:\Users\..\Bucks.SchDoc</text>
<text x="250" y="187.2">Drawn By:</text>
<text x="254.3" y="191">4</text>
</g>
<g font-size="2.3" fill="#000080">
<text x="38.1" y="27.4">C6</text>
<text x="38.1" y="29.9">100nF 50V</text>
<text x="129.5" y="29.9">C7</text>
<text x="129.5" y="32.5">100nF 50V</text>
<text x="119.3" y="40.1">U6</text>
<text x="40.6" y="42.6">U2</text>
<text x="40.6" y="45.2">ACS724</text>
<text x="119.3" y="42.6">MCP14628</text>
<text x="78.7" y="65.5">C8</text>
<text x="78.7" y="68">1nF 50V</text>
<text x="253.8" y="68">C9</text>
<text x="253.8" y="70.5">Ceramic capacitor</text>
<text x="129.5" y="78.1">C10</text>
<text x="129.5" y="80.7">100nF 50V</text>
<text x="215.8" y="85.7">C36</text>
<text x="215.8" y="88.3">8.2nF 50V</text>
<text x="63.5" y="106">C1</text>
<text x="63.5" y="108.6">100nF 50V</text>
<text x="215.8" y="108.6">C2</text>
<text x="215.8" y="111.1">100nF 50V</text>
<text x="53.3" y="116.2">U5</text>
<text x="53.3" y="118.7">MCP14628</text>
<text x="218.3" y="123.8">U1</text>
<text x="218.3" y="126.3">ACS724</text>
<text x="192.9" y="144.1">C3</text>
<text x="192.9" y="146.6">Ceramic capacitor</text>
<text x="256.4" y="146.6">C4</text>
<text x="256.4" y="149.2">1nF 50V</text>
<text x="63.5" y="154.2">C5</text>
<text x="63.5" y="156.8">100nF 50V</text>
<text x="157.4" y="159.3">C35</text>
<text x="157.4" y="161.8">8.2nF 50V</text>
</g>
<g font-size="2.3" fill="#800000">
<text x="52" y="24.9">5V</text>
<text x="10.2" y="49">V_PANEL</text>
<text x="253.8" y="52.8">V_INTERM</text>
<text x="20.3" y="59.1">I_SENS_IN</text>
<text x="88.8" y="56.6">PWM_BUCK_IN</text>
<text x="269.1" y="54">V_INTERM</text>
<text x="97.6" y="62.9">5V</text>
<text x="111.7" y="98.4">V_INTERM</text>
<text x="229.6" y="106">5V</text>
<text x="264" y="130.1">V_OUT</text>
<text x="22.8" y="132.7">PWM_BUCK_OUT</text>
<text x="31.6" y="139">5V</text>
<text x="198" y="140.3">I_SENS_OUT</text>
</g>
</svg>
